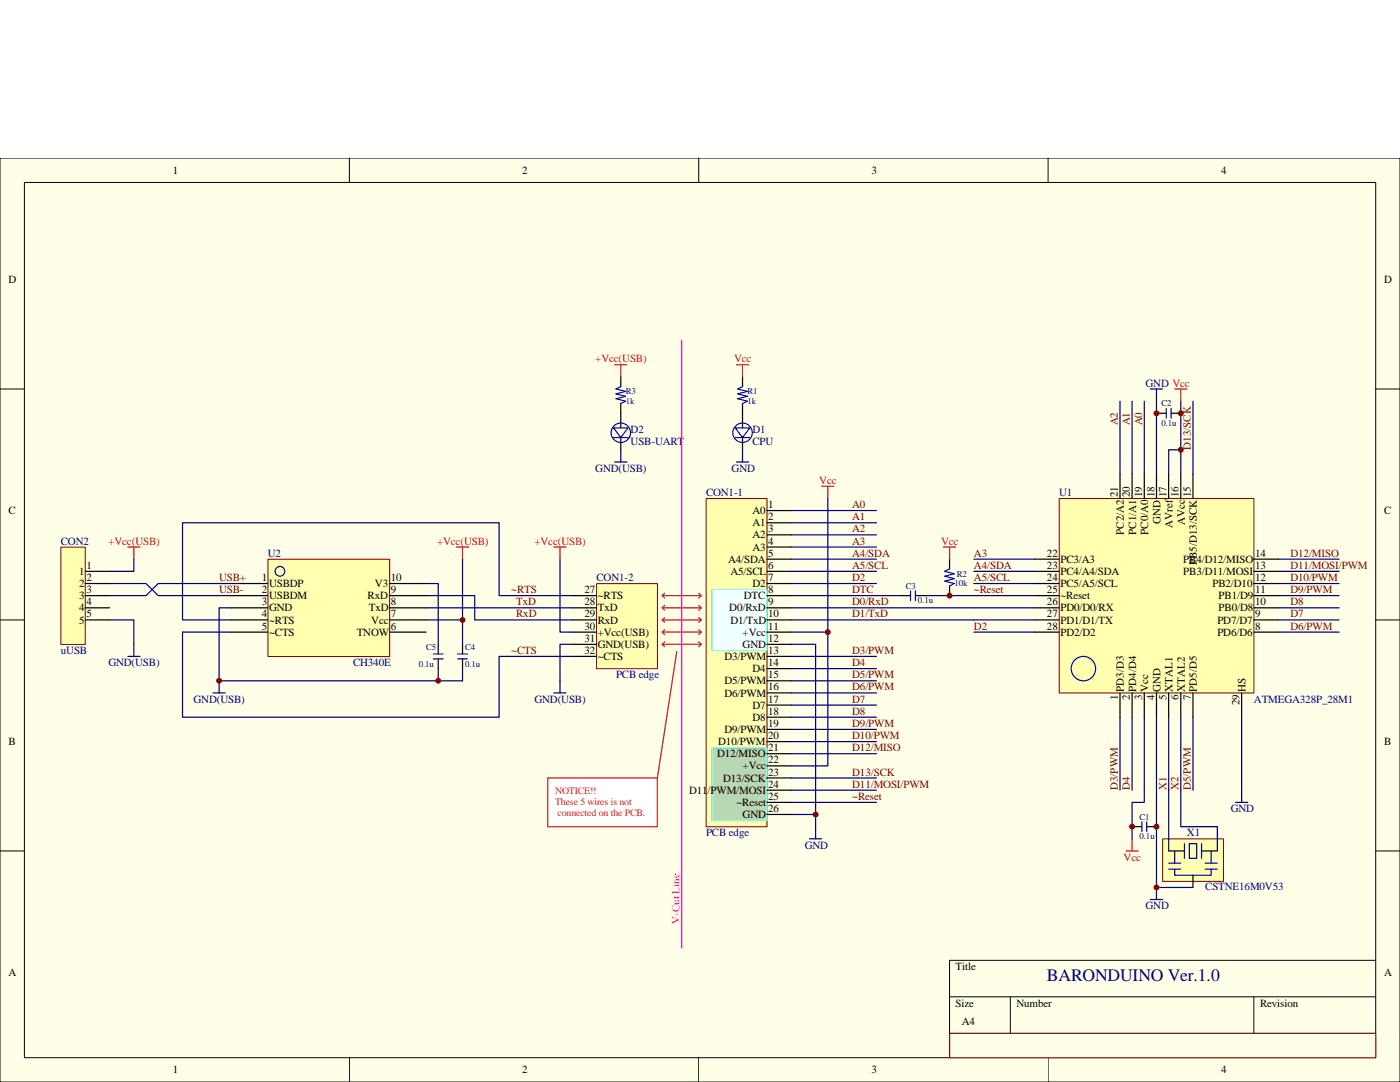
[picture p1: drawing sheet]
<svg xmlns="http://www.w3.org/2000/svg" width="279mm" height="216mm" viewBox="0 0 279 216" stroke-linecap="round" stroke-linejoin="round" font-family="sans-serif">
<path d="M0 31.5h279.4v184.4h-279.4z" fill="#ffffe8"/>
<g fill="none" stroke="#000" stroke-width=".2">
<path d="M0 31.5h279.4v184.4h-279.4zM4.9 36.4h269.7v174.7h-269.7zM69.7 31.5v4.9M139.4 31.5v4.9M209.2 31.5v4.9M0 77.6h4.8M274.5 77.6h4.9M0 123.7h4.8M274.5 123.7h4.9M0 169.8h4.8M274.5 169.8h4.9M189.5 198.9h85"/>
<path d="M201.6 198.9v7.3M250.2 198.9v7.3M274.5 191.6h-85v19.4M69.7 211v4.9M139.4 211v4.9M189.5 206.2h85M189.5 208.6h85M209.2 211v4.9M238.1 206.2v4.8"/>
</g>
<path d="M232.1 167.4h12.1v8.5h-12.1z" fill="#ffffb0"/>
<path d="M232 167.4h12.2v8.5h-12.2z" fill="none" stroke="#800000" stroke-width=".2"/>
<path d="M211.4 99.5h38.9v38.8h-38.9z" fill="#ffffb0"/>
<path d="M211.4 99.5h38.9v38.8h-38.9z" fill="none" stroke="#800000" stroke-width=".2"/>
<g fill="none" stroke="#000" stroke-width=".24">
<path d="M148.2 75.2v1.9M148.2 80.5v4.9M148.2 87.3v2.4M223.5 94.6v4.8M225.9 94.6v4.8M228.4 94.6v4.8M230.8 94.6v4.8M230.8 82.5h1.9M233.2 94.6v4.8M233.7 82.5h1.9M235.6 94.6v4.8M238.1 94.6v4.8"/>
<path d="M179.8 118.9h1.9M182.7 118.9h1.9M189.5 111.6v1.9M189.5 116.9v2M206.5 116.4h4.9M206.5 111.6h4.9M206.5 118.9h4.9M206.5 114h4.9M250.2 116.4h4.9M250.2 111.6h4.9M250.2 118.9h4.9M250.2 114h4.9"/>
<path d="M87.5 128.6v1.9M87.5 131.5v1.9M92.3 128.6v1.9M92.3 131.5v1.9M206.5 123.7h4.9M206.5 121.3h4.9M206.5 126.1h4.9M223.5 138.3v4.8M225.9 138.3v4.8M228.4 138.3v4.8M230.8 138.3v4.8M233.2 138.3v4.8"/>
<path d="M235.6 138.3v4.8M238.1 138.3v4.8M247.8 138.3v4.8M250.2 123.7h4.9M250.2 121.3h4.9M250.2 126.1h4.9M225.9 165h2M228.9 165h1.9M233.2 169.8h3.2M238.1 174.6v2.5M239.8 169.8h3.2"/>
</g>
<g fill="none" stroke="#00f" stroke-width=".24">
<path d="M148.2 77.1l-1 .5 2 .5-2 .5 2 .5-2 .5 2 .5-1 .4M146.7 85.4h2.9l-1.4 1.9zM146.7 87.3h2.9M232.7 81.5v1.9M233.7 81.5v1.9M181.7 117.9v1.9M182.7 117.9v1.9M189.5 113.5l-1 .5 2 .5-2 .5 2 .5-2 .5 2 .4-1 .5M86.5 130.5h1.9M86.5 131.5h1.9M91.3 130.5h2M91.3 131.5h2"/>
<path d="M227.9 164v1.9M228.9 164v1.9M233.2 172.2h2.4M233.2 173.4h2.4M234.4 173.4v1.2h7.3v-1.2M234.4 169.8v2.4M236.4 168.3v3M237.4 168.3h1.4v3h-1.4zM239.8 168.3v3M240.5 172.2h2.5M240.5 173.4h2.5M241.7 169.8v2.4"/>
<circle cx="148.2" cy="86.3" r="1.94"/>
<circle cx="216.2" cy="133.4" r="2.43"/>
</g>
<g fill="none" stroke="#000080" stroke-width=".24">
<path d="M229.6 77.6h2.4M230.8 77.6v17M147 92.2h2.4M148.2 89.7v2.5M223.5 80.1v14.5M225.9 80.1v14.5M228.4 80.1v14.5M235.6 89.7h-2.4v4.9M235.6 80.1v14.5M238.1 80.1v14.5M85 118.9h9.7M157.9 118.9h21.9"/>
<path d="M184.6 118.9h21.9M194.4 111.6h12.1M194.4 114h12.1M194.4 116.4h12.1M255.1 111.6h12.1M255.1 114h12.1M255.1 116.4h12.1M255.1 118.9h12.1M42.5 138.3h2.4M43.7 135.8v2.5M194.4 121.3h12.1M194.4 123.7h12.1"/>
<path d="M194.4 126.1h12.1M255.1 121.3h12.1M255.1 123.7h12.1M255.1 126.1h12.1M223.5 143.1v14.6M225.9 143.1v14.6M228.4 143.1v14.6M230.8 143.1v14.6M233.2 143.1v14.6M235.6 143.1v14.6M238.1 143.1v14.6M247.8 143.1v17"/>
<path d="M229.6 179.5h2.4M230.8 177.1v2.4M246.6 160.1h2.4"/>
</g>
<path d="M147 72.8h2.4M148.2 72.8v2.4M234.4 77.6h2.5M235.6 77.6v2.5M91.1 109.2h2.4M92.3 109.2v2.4M188.3 109.2h2.4M189.5 109.2v2.4M224.7 169.8h2.5M225.9 167.4v2.4" fill="none" stroke="#f00" stroke-width=".24"/>
<path d="M12.2 109.2h4.8v19.4h-4.8z" fill="#ffffb0"/>
<path d="M12.1 109.2h4.9v19.4h-4.9z" fill="none" stroke="#800000" stroke-width=".2"/>
<path d="M123.9 75.2v1.9M123.9 80.5v4.9M123.9 87.3v2.4M17 114h4.9M17 116.4h4.9M17 118.9h4.9M17 121.3h4.9M17 123.7h4.9" fill="none" stroke="#000" stroke-width=".24"/>
<path d="M122.7 72.8h2.4M123.9 72.8v2.4M25.5 109.2h2.4M26.7 109.2v2.4" fill="none" stroke="#f00" stroke-width=".24"/>
<path d="M122.7 92.2h2.4M123.9 89.7v2.5M26.7 111.6v2.4h-4.8M21.9 123.7h4.8v7.3M25.5 131h2.4M36.4 126.1h9.7" fill="none" stroke="#000080" stroke-width=".24"/>
<g fill="none" stroke="#00f" stroke-width=".24">
<path d="M123.9 77.1l-1 .5 2 .5-2 .5 2 .5-2 .5 2 .5-1 .4M122.4 85.4h2.9l-1.4 1.9zM122.4 87.3h2.9"/>
<circle cx="123.9" cy="86.3" r="1.94"/>
</g>
<path d="M53.5 111.6h24.3v19.4h-24.3z" fill="#ffffb0"/>
<path d="M53.5 111.6h24.3v19.4h-24.3z" fill="none" stroke="#800000" stroke-width=".2"/>
<path d="M46.1 118.9h7.3M46.1 116.4h7.3M77.7 118.9h7.3M77.7 116.4h7.3M46.1 123.7h7.3M46.1 121.3h7.3M46.1 126.1h7.3M77.7 123.7h7.3M77.7 121.3h7.3M77.7 126.1h7.3" fill="none" stroke="#000" stroke-width=".24"/>
<circle cx="55.9" cy="114" r=".97" fill="none" stroke="#00f" stroke-width=".24"/>
<g fill="none" stroke="#000080" stroke-width=".24">
<path d="M21.9 116.4h7.2l2.5 2.5h14.5M46.1 116.4h-14.5l-2.5 2.5h-7.2M85 116.4h2.5v12.2M92.3 111.6v12.1h-7.3M114.2 118.9h-14.6v-14.6h-63.2v19.4h9.7M46.1 121.3h-2.4v14.5h48.6v-2.4M87.5 133.4v2.4M92.3 123.7v4.9M110.5 138.3h2.5M111.8 135.8v2.5M228.4 157.7v2.4h-2.5v7.3M230.8 157.7v19.4h7.3"/>
<path d="M233.2 157.7v12.1M235.6 157.7v7.3h7.4v4.8M161.6 167.4h2.4M162.8 165v2.4"/>
</g>
<path d="M164 97h2.4M165.2 97v2.4M110.5 109.2h2.5M111.8 109.2v2.4" fill="none" stroke="#f00" stroke-width=".24"/>
<path d="M140.9 99.5h12.2v65.5h-12.2z" fill="#ffffb0"/>
<path d="M140.9 99.5h12.2v65.5h-12.2z" fill="none" stroke="#800000" stroke-width=".2"/>
<path d="M142.2 149.2h10.9v14.5h-10.9z" fill="#b6d9b2"/>
<path d="M142.1 149.2h11v14.5h-11z" fill="none" stroke="#0ff" stroke-width=".2"/>
<path d="M142.2 117.7h10.9v12.1h-10.9z" fill="#f0ffff"/>
<path d="M142.1 117.7h11v12.1h-11z" fill="none" stroke="#0ff" stroke-width=".2"/>
<g fill="none" stroke="#000" stroke-width=".24">
<path d="M153.1 101.9h4.8M153.1 104.3h4.8M153.1 106.7h4.8M153.1 109.2h4.8M153.1 111.6h4.8M153.1 114h4.8M153.1 116.4h4.8M153.1 118.9h4.8M153.1 121.3h4.8M153.1 123.7h4.8M153.1 126.1h4.8M153.1 128.6h4.8"/>
<path d="M153.1 131h4.8M153.1 133.4h4.8M153.1 135.8h4.8M153.1 138.3h4.8M153.1 140.7h4.8M153.1 143.1h4.8M153.1 145.5h4.8M153.1 148h4.8M153.1 150.4h4.8M153.1 152.8h4.8M153.1 155.2h4.8M153.1 157.7h4.8"/>
<path d="M153.1 160.1h4.8M153.1 162.5h4.8"/>
</g>
<g fill="none" stroke="#000080" stroke-width=".24">
<path d="M165.2 99.4v53.4h-7.3M157.9 116.4h17M157.9 114h17M157.9 111.6h17M157.9 109.2h17M157.9 106.7h17M157.9 104.3h17M157.9 101.9h17M157.9 128.6h4.9v36.4M157.9 126.1h7.3M157.9 138.3h17M157.9 135.8h17"/>
<path d="M157.9 133.4h17M157.9 131h17M157.9 123.7h36.5M157.9 121.3h36.5M157.9 157.7h17M157.9 155.2h17M157.9 150.4h17M157.9 148h17M157.9 145.5h17M157.9 143.1h17M157.9 140.7h17M157.9 162.5h4.9"/>
<path d="M157.9 160.1h17"/>
</g>
<path d="M119.1 116.5h12.1v16.9h-12.1z" fill="#ffffb0"/>
<path d="M119.1 116.5h12.1v16.9h-12.1z" fill="none" stroke="#800000" stroke-width=".2"/>
<path d="M114.2 118.9h4.8M114.2 121.3h4.8M114.2 123.7h4.8M114.2 126.1h4.8M114.2 128.6h4.8M114.2 131h4.8" fill="none" stroke="#000" stroke-width=".24"/>
<path d="M94.7 118.9v4.8h19.5M111.8 111.6v14.5h2.4M36.4 126.1v17h63.2v-12.1h14.6M85 121.3h29.2M114.2 128.6h-2.4v7.2" fill="none" stroke="#000080" stroke-width=".24"/>
<path d="M189.5 206.2h85.1v4.9h-85.1z" fill="#ffffe8"/>
<path d="M189.5 206.2h85.1v4.9h-85.1z" fill="none" stroke="#800000" stroke-width=".2"/>
<circle cx="230.8" cy="164.9" r=".49" fill="#800000"/>
<circle cx="230.8" cy="164.9" r=".49" fill="none" stroke="#800000" stroke-width=".2"/>
<circle cx="225.9" cy="164.9" r=".48" fill="#800000"/>
<circle cx="225.9" cy="164.9" r=".48" fill="none" stroke="#800000" stroke-width=".2"/>
<circle cx="230.8" cy="177.1" r=".49" fill="#800000"/>
<circle cx="230.8" cy="177.1" r=".49" fill="none" stroke="#800000" stroke-width=".2"/>
<circle cx="235.6" cy="89.7" r=".49" fill="#800000"/>
<circle cx="235.6" cy="89.7" r=".49" fill="none" stroke="#800000" stroke-width=".2"/>
<circle cx="230.8" cy="82.5" r=".49" fill="#800000"/>
<circle cx="230.8" cy="82.5" r=".49" fill="none" stroke="#800000" stroke-width=".2"/>
<circle cx="235.7" cy="82.5" r=".48" fill="#800000"/>
<circle cx="235.7" cy="82.5" r=".48" fill="none" stroke="#800000" stroke-width=".2"/>
<circle cx="189.5" cy="118.9" r=".49" fill="#800000"/>
<circle cx="189.5" cy="118.9" r=".49" fill="none" stroke="#800000" stroke-width=".2"/>
<circle cx="162.8" cy="162.5" r=".49" fill="#800000"/>
<circle cx="162.8" cy="162.5" r=".49" fill="none" stroke="#800000" stroke-width=".2"/>
<circle cx="165.2" cy="126.1" r=".49" fill="#800000"/>
<circle cx="165.2" cy="126.1" r=".49" fill="none" stroke="#800000" stroke-width=".2"/>
<path d="M132.7 118.4l-.5 .5h7.7l-.5 .4M132.7 120.8l-.5 .5h7.7l-.5 .5M132.7 123.2l-.5 .5h7.7l-.5 .5M132.7 125.6l-.5 .5h7.7l-.5 .5M132.7 128.1l-.5 .5h7.7l-.5 .5" fill="none" stroke="#f00" stroke-width=".24"/>
<path d="M136 67.9v121.3" fill="none" stroke="#f0f" stroke-width=".24"/>
<circle cx="43.7" cy="135.8" r=".48" fill="#800000"/>
<circle cx="43.7" cy="135.8" r=".48" fill="none" stroke="#800000" stroke-width=".2"/>
<circle cx="87.5" cy="135.8" r=".48" fill="#800000"/>
<circle cx="87.5" cy="135.8" r=".48" fill="none" stroke="#800000" stroke-width=".2"/>
<path d="M109.3 155.2h21.9v9.8h-21.9z" fill-rule="evenodd" fill="#fff"/>
<path d="M109.3 155.2h21.9v9.8h-21.9z" fill="none" stroke="#ee0e22" stroke-width=".24"/>
<path d="M132.2 118.9l.5 .4M139.4 118.4l.5 .5M132.2 121.3l.5 .5M132.2 123.7l.5 .5M132.2 126.1l.5 .5M132.2 128.6l.5 .5M135.1 130l-3.9 25.2M139.4 128.1l.5 .5M139.4 125.6l.5 .5M139.4 123.2l.5 .5M139.4 120.8l.5 .5" fill="none" stroke="#f00" stroke-width=".24"/>
<circle cx="92.3" cy="123.7" r=".48" fill="#800000"/>
<circle cx="92.3" cy="123.7" r=".48" fill="none" stroke="#800000" stroke-width=".2"/>
<text font-size="3.5" fill="#000080" x="208.9" y="195.7">BARONDUINO Ver.1.0</text>
<g font-size="2.2">
<text x="34.5" y="34.7">1</text>
<text x="104.2" y="34.7">2</text>
<text x="173.9" y="34.7">3</text>
<text x="243.7" y="34.7">4</text>
<text x="1.7" y="56.5">D</text>
<text x="276.2" y="56.5">D</text>
<text x="153.3" y="101.4">1</text>
<text x="223.1" y="99.2" transform="rotate(-90 223.1 99.2)">21</text>
<text x="225.5" y="99.2" transform="rotate(-90 225.5 99.2)">20</text>
<text x="227.9" y="99.2" transform="rotate(-90 227.9 99.2)">19</text>
<text x="230.4" y="99.2" transform="rotate(-90 230.4 99.2)">18</text>
<text x="232.8" y="99.2" transform="rotate(-90 232.8 99.2)">17</text>
<text x="235.2" y="99.2" transform="rotate(-90 235.2 99.2)">16</text>
<text x="237.7" y="99.2" transform="rotate(-90 237.7 99.2)">15</text>
<text x="1.7" y="102.6">C</text>
<text x="150.2" y="102.6">A0</text>
<text x="150.2" y="105">A1</text>
<text x="150.2" y="107.4">A2</text>
<text x="153.3" y="103.8">2</text>
<text x="153.3" y="106.2">3</text>
<text x="224.3" y="106.7" transform="rotate(-90 224.3 106.7)">PC2/A2</text>
<text x="226.7" y="106.7" transform="rotate(-90 226.7 106.7)">PC1/A1</text>
<text x="229.2" y="106.7" transform="rotate(-90 229.2 106.7)">PC0/A0</text>
<text x="231.6" y="104.6" transform="rotate(-90 231.6 104.6)">GND</text>
<text x="234" y="105.3" transform="rotate(-90 234 105.3)">AVref</text>
<text x="236.5" y="104.8" transform="rotate(-90 236.5 104.8)">AVcc</text>
<text x="276.2" y="102.6">C</text>
<text x="17.3" y="113.5">1</text>
<text x="145.3" y="112.3">A4/SDA</text>
<text x="150.2" y="109.9">A3</text>
<text x="153.3" y="111.1">5</text>
<text x="153.3" y="113.5">6</text>
<text x="153.3" y="108.7">4</text>
<text x="208.9" y="113.5">23</text>
<text x="208.9" y="111.1">22</text>
<text x="211.6" y="112.3">PC3/A3</text>
<text x="236.2" y="112.3">PB4/D12/MISO</text>
<text x="238.9" y="112.8" transform="rotate(-90 238.9 112.8)">PB5/D13/SCK</text>
<text x="250.5" y="111.1">14</text>
<text x="250.5" y="113.5">13</text>
<text x="15.8" y="114.7">1</text>
<text x="15.8" y="117.2">2</text>
<text x="15.8" y="119.6">3</text>
<text x="17.3" y="116">2</text>
<text x="17.3" y="118.4">3</text>
<text x="52.2" y="118.4">2</text>
<text x="52.2" y="116">1</text>
<text x="53.7" y="119.6">USBDM</text>
<text x="53.7" y="117.2">USBDP</text>
<text x="73.4" y="119.6">RxD</text>
<text x="74.8" y="117.2">V3</text>
<text x="78" y="116">10</text>
<text x="78" y="118.4">9</text>
<text x="116.6" y="118.4">27</text>
<text x="119.3" y="119.6">~RTS</text>
<text x="145.8" y="114.7">A5/SCL</text>
<text x="148.4" y="119.6">DTC</text>
<text x="150.2" y="117.2">D2</text>
<text x="153.3" y="118.4">8</text>
<text x="153.3" y="116">7</text>
<text x="208.9" y="118.4">25</text>
<text x="208.9" y="116">24</text>
<text x="211.6" y="119.6">~Reset</text>
<text x="211.6" y="117.2">PC5/A5/SCL</text>
<text x="211.6" y="114.7">PC4/A4/SDA</text>
<text x="236.2" y="114.7">PB3/D11/MOSI</text>
<text x="242" y="117.2">PB2/D10</text>
<text x="243.2" y="119.6">PB1/D9</text>
<text x="250.5" y="116">12</text>
<text x="250.5" y="118.4">11</text>
<text x="15.8" y="122">4</text>
<text x="15.8" y="124.4">5</text>
<text x="17.3" y="120.8">4</text>
<text x="17.3" y="123.2">5</text>
<text x="52.2" y="120.8">3</text>
<text x="52.2" y="123.2">4</text>
<text x="52.2" y="125.6">5</text>
<text x="53.7" y="122">GND</text>
<text x="53.7" y="124.4">~RTS</text>
<text x="73.6" y="122">TxD</text>
<text x="74.1" y="124.4">Vcc</text>
<text x="78" y="120.8">8</text>
<text x="78" y="123.2">7</text>
<text x="78" y="125.6">6</text>
<text x="116.6" y="120.8">28</text>
<text x="116.6" y="123.2">29</text>
<text x="116.6" y="125.6">30</text>
<text x="119.3" y="122">TxD</text>
<text x="119.3" y="124.4">RxD</text>
<text x="145.5" y="122">D0/RxD</text>
<text x="145.8" y="124.4">D1/TxD</text>
<text x="153.3" y="123.2">10</text>
<text x="153.3" y="120.8">9</text>
<text x="153.3" y="125.6">11</text>
<text x="208.9" y="123.2">27</text>
<text x="208.9" y="125.6">28</text>
<text x="208.9" y="120.8">26</text>
<text x="211.6" y="124.4">PD1/D1/TX</text>
<text x="211.6" y="122">PD0/D0/RX</text>
<text x="243" y="124.4">PD7/D7</text>
<text x="243.2" y="122">PB0/D8</text>
<text x="250.5" y="123.2">9</text>
<text x="250.5" y="125.6">8</text>
<text x="250.5" y="120.8">10</text>
<text x="53.7" y="126.9">~CTS</text>
<text x="71.2" y="126.9">TNOW</text>
<text x="116.6" y="128.1">31</text>
<text x="116.6" y="130.5">32</text>
<text x="119.3" y="126.9">+Vcc(USB)</text>
<text x="119.3" y="129.3">GND(USB)</text>
<text x="119.3" y="131.7">~CTS</text>
<text x="144.6" y="131.7">D3/PWM</text>
<text x="148.2" y="126.9">+Vcc</text>
<text x="148.2" y="129.3">GND</text>
<text x="153.3" y="130.5">13</text>
<text x="153.3" y="128.1">12</text>
<text x="211.6" y="126.9">PD2/D2</text>
<text x="243" y="126.9">PD6/D6</text>
<text x="144.6" y="136.6">D5/PWM</text>
<text x="150.2" y="134.1">D4</text>
<text x="153.3" y="135.3">15</text>
<text x="153.3" y="137.8">16</text>
<text x="153.3" y="132.9">14</text>
<text x="144.6" y="139">D6/PWM</text>
<text x="150.2" y="141.4">D7</text>
<text x="150.2" y="143.8">D8</text>
<text x="153.3" y="140.2">17</text>
<text x="153.3" y="142.6">18</text>
<text x="223.1" y="139.7" transform="rotate(-90 223.1 139.7)">1</text>
<text x="224.3" y="138" transform="rotate(-90 224.3 138)">PD3/D3</text>
<text x="225.5" y="139.7" transform="rotate(-90 225.5 139.7)">2</text>
<text x="226.7" y="138" transform="rotate(-90 226.7 138)">PD4/D4</text>
<text x="227.9" y="139.7" transform="rotate(-90 227.9 139.7)">3</text>
<text x="229.2" y="138" transform="rotate(-90 229.2 138)">Vcc</text>
<text x="230.4" y="139.7" transform="rotate(-90 230.4 139.7)">4</text>
<text x="231.6" y="138" transform="rotate(-90 231.6 138)">GND</text>
<text x="232.8" y="139.7" transform="rotate(-90 232.8 139.7)">5</text>
<text x="234" y="138" transform="rotate(-90 234 138)">XTAL1</text>
<text x="235.2" y="139.7" transform="rotate(-90 235.2 139.7)">6</text>
<text x="236.5" y="138" transform="rotate(-90 236.5 138)">XTAL2</text>
<text x="237.7" y="139.7" transform="rotate(-90 237.7 139.7)">7</text>
<text x="238.9" y="138" transform="rotate(-90 238.9 138)">PD5/D5</text>
<text x="247.4" y="140.7" transform="rotate(-90 247.4 140.7)">29</text>
<text x="248.6" y="138" transform="rotate(-90 248.6 138)">HS</text>
<text x="1.7" y="148.7">B</text>
<text x="143.3" y="148.7">D10/PWM</text>
<text x="144.6" y="146.3">D9/PWM</text>
<text x="153.3" y="149.9">21</text>
<text x="153.3" y="145.1">19</text>
<text x="153.3" y="147.5">20</text>
<text x="276.2" y="148.7">B</text>
<text x="143.1" y="151.1">D12/MISO</text>
<text x="144.3" y="156">D13/SCK</text>
<text x="148.2" y="153.5">+Vcc</text>
<text x="153.3" y="154.7">23</text>
<text x="153.3" y="152.3">22</text>
<text x="137.5" y="158.4">D11/PWM/MOSI</text>
<text x="147" y="160.8">~Reset</text>
<text x="153.3" y="157.2">24</text>
<text x="153.3" y="159.6">25</text>
<text x="148.2" y="163.2">GND</text>
<text x="153.3" y="162">26</text>
<text x="1.7" y="194.8">A</text>
<text x="190.7" y="193.6">Title</text>
<text x="276.2" y="194.8">A</text>
<text x="190.7" y="200.9">Size</text>
<text x="202.9" y="200.9">Number</text>
<text x="251.5" y="200.9">Revision</text>
<text x="191.9" y="204.5">A4</text>
<text x="34.5" y="214.2">1</text>
<text x="104.2" y="214.2">2</text>
<text x="173.9" y="214.2">3</text>
<text x="201.7" y="210.5">C:\Users\ymmt_ynk\Dropbox\work\2019_cookpad\PC</text>
<text x="239.3" y="210.5">Drawn By:B\CookpadPCB.ddb</text>
<text x="243.7" y="214.2">4</text>
</g>
<g font-size="2.2" fill="#f00">
<text x="118.8" y="72.3">+Vcc(USB)</text>
<text x="146.5" y="72.3">Vcc</text>
<text x="163.5" y="96.5">Vcc</text>
<text x="21.6" y="108.7">+Vcc(USB)</text>
<text x="87.2" y="108.7">+Vcc(USB)</text>
<text x="106.7" y="108.7">+Vcc(USB)</text>
<text x="187.8" y="108.7">Vcc</text>
<text x="224.2" y="171.7">Vcc</text>
</g>
<g font-size="2.2" fill="#000080">
<text x="228.6" y="77.1">GND Vcc</text>
<text x="125.9" y="86.3">D2</text>
<text x="125.9" y="88.8">USB-UART</text>
<text x="150.2" y="86.3">D1</text>
<text x="150.2" y="88.8">CPU</text>
<text x="118.8" y="94.1">GND(USB)</text>
<text x="146" y="94.1">GND</text>
<text x="140.9" y="99">CON1-1</text>
<text x="211.4" y="99">U1</text>
<text x="12.1" y="108.7">CON2</text>
<text x="53.4" y="111.1">U2</text>
<text x="119" y="116">CON1-2</text>
<text x="12.1" y="130.5">uUSB</text>
<text x="21.6" y="132.9">GND(USB)</text>
<text x="70.5" y="132.9">CH340E</text>
<text x="122.9" y="135.3">PCB edge</text>
<text x="38.6" y="140.2">GND(USB)</text>
<text x="106.7" y="140.2">GND(USB)</text>
<text x="250.3" y="140.2">ATMEGA328P_28M1</text>
<text x="140.9" y="166.9">PCB edge</text>
<text x="236.9" y="166.9">X1</text>
<text x="245.6" y="162">GND</text>
<text x="160.6" y="169.3">GND</text>
<text x="240.5" y="177.6">CSTNE16M0V53</text>
<text x="228.6" y="181.4">GND</text>
</g>
<g font-size="2.2" fill="#800000">
<text x="223.1" y="84.9" transform="rotate(-90 223.1 84.9)">A2</text>
<text x="225.5" y="84.9" transform="rotate(-90 225.5 84.9)">A1</text>
<text x="227.9" y="84.9" transform="rotate(-90 227.9 84.9)">A0</text>
<text x="237.7" y="89.7" transform="rotate(-90 237.7 89.7)">D13/SCK</text>
<text x="170.1" y="101.4">A0</text>
<text x="170.1" y="106.2">A2</text>
<text x="170.1" y="103.8">A1</text>
<text x="170.1" y="108.7">A3</text>
<text x="170.1" y="111.1">A4/SDA</text>
<text x="170.1" y="113.5">A5/SCL</text>
<text x="194.4" y="111.1">A3</text>
<text x="194.4" y="113.5">A4/SDA</text>
<text x="257.5" y="111.1">D12/MISO</text>
<text x="257.5" y="113.5">D11/MOSI/PWM</text>
<text x="43.7" y="118.4">USB-</text>
<text x="43.7" y="116">USB+</text>
<text x="102" y="118.4">~RTS</text>
<text x="170.1" y="118.4">DTC</text>
<text x="170.1" y="116">D2</text>
<text x="194.4" y="116">A5/SCL</text>
<text x="194.4" y="118.4">~Reset</text>
<text x="257.5" y="116">D10/PWM</text>
<text x="257.5" y="118.4">D9/PWM</text>
<text x="103" y="120.8">TxD</text>
<text x="103" y="123.2">RxD</text>
<text x="170.1" y="120.8">D0/RxD</text>
<text x="170.1" y="123.2">D1/TxD</text>
<text x="194.4" y="125.6">D2</text>
<text x="257.5" y="120.8">D8</text>
<text x="257.5" y="123.2">D7</text>
<text x="257.5" y="125.6">D6/PWM</text>
<text x="102" y="130.5">~CTS</text>
<text x="170.1" y="130.5">D3/PWM</text>
<text x="170.1" y="137.8">D6/PWM</text>
<text x="170.1" y="135.3">D5/PWM</text>
<text x="170.1" y="132.9">D4</text>
<text x="170.1" y="142.6">D8</text>
<text x="170.1" y="140.2">D7</text>
<text x="170.1" y="149.9">D12/MISO</text>
<text x="170.1" y="147.5">D10/PWM</text>
<text x="170.1" y="145.1">D9/PWM</text>
<text x="170.1" y="154.7">D13/SCK</text>
<text x="170.1" y="157.2">D11/MOSI/PWM</text>
<text x="170.1" y="159.6">~Reset</text>
<text x="223.1" y="157.7" transform="rotate(-90 223.1 157.7)">D3/PWM</text>
<text x="225.5" y="157.7" transform="rotate(-90 225.5 157.7)">D4</text>
<text x="232.8" y="157.7" transform="rotate(-90 232.8 157.7)">X1</text>
<text x="235.2" y="157.7" transform="rotate(-90 235.2 157.7)">X2</text>
<text x="237.7" y="157.7" transform="rotate(-90 237.7 157.7)">D5/PWM</text>
</g>
<text font-size="2.2" fill="#f0f" x="135.6" y="184.4" transform="rotate(-90 135.6 184.4)">V-Cut Line</text>
<g font-size="2" fill="#ee0e22">
<text x="110.8" y="158.4">NOTICE!!</text>
<text x="110.8" y="160.6">These 5 wires is not</text>
<text x="111.3" y="162.8">connected on the PCB.</text>
</g>
<g font-size="1.8" fill="#000080">
<text x="124.9" y="78.7">R3</text>
<text x="124.9" y="80.6">1k</text>
<text x="149.2" y="78.7">R1</text>
<text x="149.2" y="80.6">1k</text>
<text x="231.8" y="81.1">C2</text>
<text x="231.8" y="85">0.1u</text>
<text x="180.8" y="117.5">C3</text>
<text x="190.5" y="117">10k</text>
<text x="191" y="115.1">R2</text>
<text x="183.2" y="120.4">0.1u</text>
<text x="85" y="129.6">C5</text>
<text x="92.8" y="129.6">C4</text>
<text x="83.6" y="133">0.1u</text>
<text x="92.8" y="133">0.1u</text>
<text x="227.4" y="163.6">C1</text>
<text x="227.4" y="167.4">0.1u</text>
</g>
</svg>
